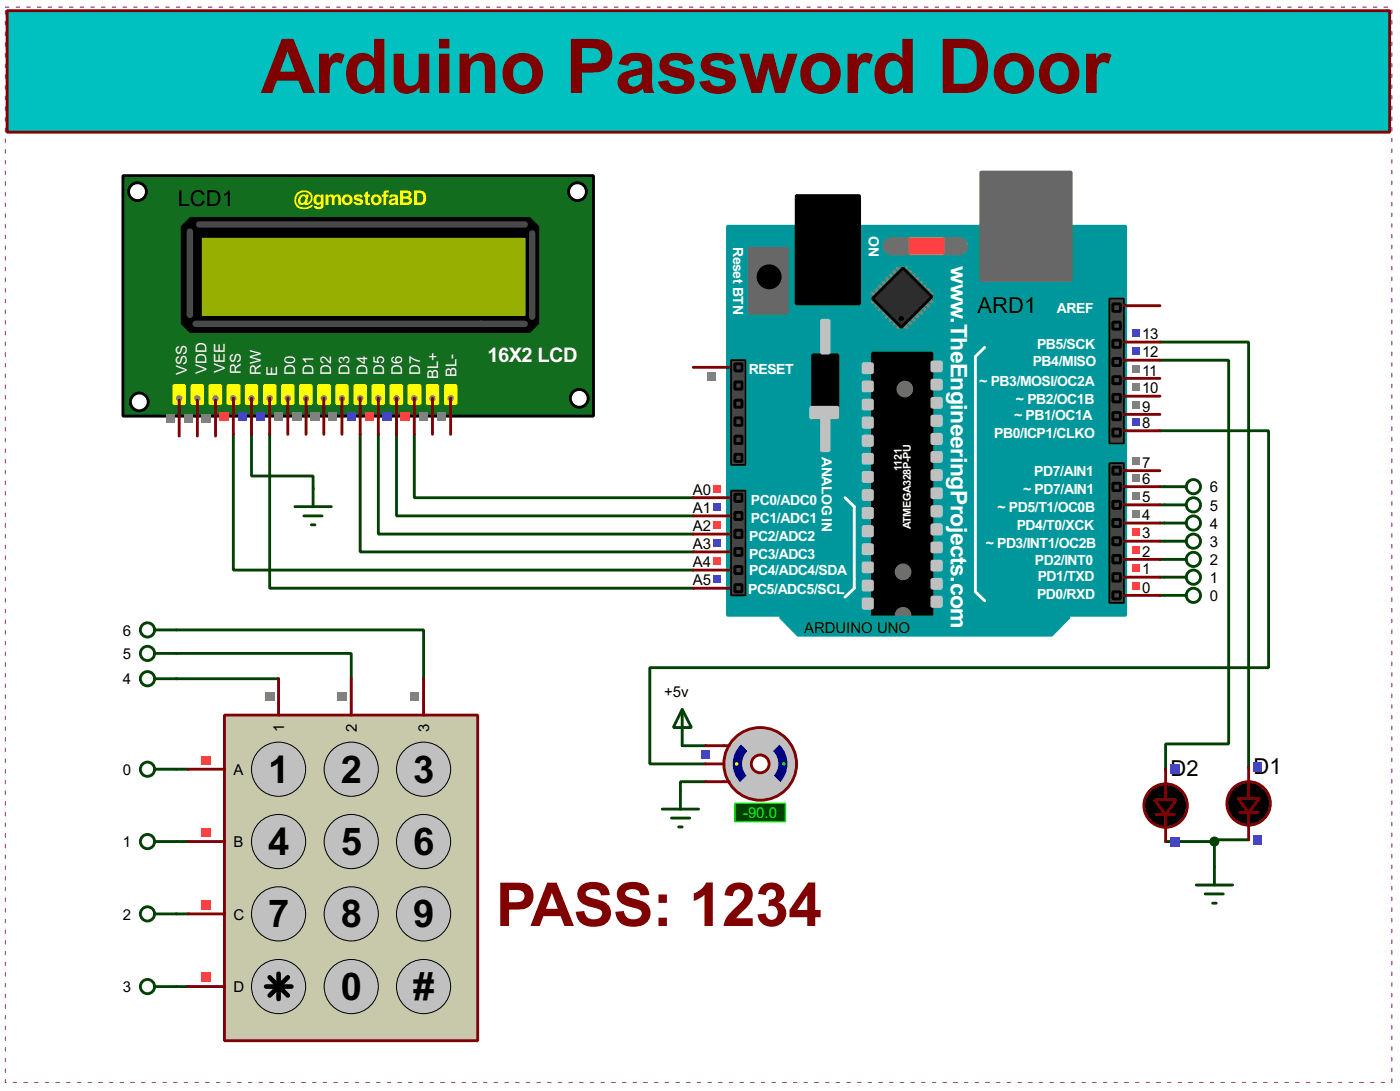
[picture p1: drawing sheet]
<svg xmlns="http://www.w3.org/2000/svg" width="196mm" height="153mm" viewBox="0 0 196 153" stroke-linecap="round" stroke-linejoin="round" font-family="sans-serif">
<g fill="none" stroke="#004000" stroke-width=".4">
<path d="M162.8 48h12.5v59.7M162.8 50.6h9.7v53.8h-8.9v3.6M32.8 61v19h64.5M35.3 61v5.8h8.7v1.8M37.9 61v21.6h59.4M50.6 61v16.5h46.7M53.1 61v14h44.2M55.7 61v11.4h41.6M58.2 61v8.9h39.1M162.8 60.5h15.3v33.2h-86.9v13.5h7.9M162.8 78.5h.7M162.8 76h.7"/>
<path d="M162.8 73.4h.7M162.8 70.9h.7M162.8 68.3h.7M24.8 91.7h24.5v3.6M24.8 88.4h34.7v6.9M24.8 95.3h14.3M162.8 83.6h.7M162.8 81h.7M24.8 108h1.6M24.8 118.1h1.6M95.8 104.7h3.3M99.1 109.7h-3.6v1.3"/>
<path d="M163.6 118.1h6.9M170.5 118.1v3.6M175.3 117.9h-4.8v.2M24.8 128.3h1.6M24.8 138.5h1.6"/>
</g>
<path d="M102.1 31.8h55.9v54.6h-55.9z" fill="#00979c" stroke="#00979c" stroke-width=".4"/>
<g fill="#686767" stroke="#686767" stroke-width=".4">
<path d="M137.7 24.2h12.7v15.2h-12.7z"/>
<path d="M105.2 34.8h5.3v9.2h-5.3z"/>
</g>
<path d="M111.8 27.5h8.9v15.2h-8.9zM114.1 49.8h3.5v8.9h-3.5zM122.5 49.6h8.3v36.8h-8.3z" fill="#000" stroke="#000" stroke-width=".4"/>
<path d="M138.2 48.8l-1.3 1.3v33l1.3 1.2M118.6 69.9l1.3 1.2v11.5l-1.3 1.2" fill="none" stroke="#fff" stroke-width=".4"/>
<g fill="#c0c0c0" stroke="#c0c0c0" stroke-width=".4">
<path d="M130.8 50.8h1.3v1.3h-1.3z"/>
<path d="M130.8 53.4h1.3v1.2h-1.3z"/>
<path d="M130.8 55.9h1.3v1.3h-1.3z"/>
<path d="M130.8 58.4h1.3v1.3h-1.3z"/>
<path d="M130.8 61h1.3v1.3h-1.3z"/>
<path d="M130.8 63.5h1.3v1.3h-1.3z"/>
<path d="M130.8 66.1h1.3v1.2h-1.3z"/>
<path d="M130.8 68.6h1.3v1.3h-1.3z"/>
<path d="M130.8 71.1h1.3v1.3h-1.3z"/>
<path d="M130.8 73.7h1.3v1.3h-1.3z"/>
<path d="M130.8 76.2h1.3v1.3h-1.3z"/>
<path d="M130.8 78.8h1.3v1.2h-1.3z"/>
<path d="M130.8 81.3h1.3v1.3h-1.3z"/>
<path d="M130.8 83.8h1.3v1.3h-1.3z"/>
<path d="M121.2 51.1h1.3v1.2h-1.3z"/>
<path d="M121.2 53.6h1.3v1.3h-1.3z"/>
<path d="M121.2 56.2h1.3v1.2h-1.3z"/>
<path d="M121.2 58.7h1.3v1.3h-1.3z"/>
<path d="M121.2 61.2h1.3v1.3h-1.3z"/>
<path d="M121.2 63.8h1.3v1.2h-1.3z"/>
<path d="M121.2 66.3h1.3v1.3h-1.3z"/>
<path d="M121.2 68.9h1.3v1.2h-1.3z"/>
<path d="M121.2 71.4h1.3v1.3h-1.3z"/>
<path d="M121.2 73.9h1.3v1.3h-1.3z"/>
<path d="M121.2 76.5h1.3v1.2h-1.3z"/>
<path d="M121.2 79h1.3v1.3h-1.3z"/>
<path d="M121.2 81.6h1.3v1.2h-1.3z"/>
<path d="M121.2 84.1h1.3v1.3h-1.3z"/>
<path d="M113.8 57.2h3.8v1.5h-3.8z"/>
<path d="M115.3 45h1.1v4.6h-1.1z"/>
<path d="M115.3 58.7h1.1v4.6h-1.1z"/>
</g>
<circle cx="107.9" cy="38.9" r="1.55" fill="#000" stroke="#000" stroke-width=".4"/>
<path d="M125.2 34.6h9.4" fill="none" stroke="#757575" stroke-width="2.6"/>
<path d="M127.8 33.5h4.6v2.1h-4.6z" fill="#ff8000" stroke="#ff8000" stroke-width=".4"/>
<g fill="none" stroke="#808080" stroke-width=".45">
<path d="M124 39.6l.5 .6M124.5 39.1l.5 .5M125 38.6l.5 .5M125.5 38.1l.5 .5M126 37.6l.5 .5M127.3 37.6l-.5 .5M127.8 38.1l-.5 .5M128.3 38.6l-.5 .5M128.8 39.1l-.5 .5M129.3 39.6l-.5 .6M122.5 41.2l.5 .5M123 40.7l.5 .5"/>
<path d="M123 41.9l-.5 .5M123.5 40.2l.5 .5M123.5 42.4l-.5 .5M124 42.9l-.5 .6M124.5 43.5l-.5 .5M125 44l-.5 .5M125.5 44.5l-.5 .5M126 45l-.5 .5M126.5 45.5l-.5 .5M126.8 45.5l.5 .5M127.3 45l.5 .5M127.8 44.5l.5 .5"/>
<path d="M128.3 44l.5 .5M128.8 43.5l.5 .5M129.3 42.9l.5 .6M129.8 42.4l.5 .5M129.8 40.2l-.5 .5M130.3 41.9l.5 .5M130.3 40.7l-.5 .5M130.8 41.2l-.5 .5"/>
</g>
<path d="M122.5 41.9l4.3-4.3 4 4.1-4.3 4.3z" fill-rule="evenodd" fill="#2c2c2c" stroke="#000" stroke-width=".4"/>
<circle cx="126.5" cy="44.7" r=".3" fill="#000" stroke="#000" stroke-width=".14"/>
<path d="M155.7 41.9h2.1v20.4h-2.1z" fill="#464646" stroke="#000" stroke-width=".25"/>
<circle cx="126.7" cy="80.3" r="1.1" fill="#757575" stroke="#757575" stroke-width=".14"/>
<g fill="#464646" stroke="#000" stroke-width=".4">
<path d="M156.2 42.7h1.1v1h-1.1z"/>
<path d="M156.2 47.8h1.1v1h-1.1z"/>
<path d="M156.2 50.3h1.1v1h-1.1z"/>
<path d="M156.2 52.9h1.1v1h-1.1z"/>
<path d="M156.2 55.4h1.1v1h-1.1z"/>
<path d="M156.2 57.9h1.1v1h-1.1z"/>
<path d="M156.2 45.2h1.1v1h-1.1z"/>
<path d="M156.2 60.2h1.1v1h-1.1z"/>
</g>
<g fill="#757575" stroke="#757575" stroke-width=".14">
<circle cx="127" cy="54.6" r="1.1"/>
<circle cx="126.7" cy="86.4" r="1.1"/>
</g>
<path d="M109.5 86.6h40.6l-2.5 2.6h-35.6z" fill-rule="evenodd" fill="#00979c" stroke="#00979c" stroke-width=".4"/>
<g fill="#464646" stroke="#000" stroke-width=".25">
<path d="M102.6 50.6h2.1v14.7h-2.1z"/>
<path d="M155.7 65h2.1v19.6h-2.1z"/>
<path d="M102.6 68.9h2.1v14.7h-2.1z"/>
</g>
<g fill="#464646" stroke="#000" stroke-width=".4">
<path d="M103.2 53.6h1v1h-1z"/>
<path d="M103.2 58.7h1v1h-1z"/>
<path d="M103.2 63.8h1v1h-1z"/>
<path d="M103.2 61.2h1v1.1h-1z"/>
<path d="M103.2 56.2h1v1h-1z"/>
<path d="M103.2 51.1h1v1h-1z"/>
<path d="M156.2 65.6h1.1v1h-1.1z"/>
<path d="M156.2 67.8h1.1v1.1h-1.1z"/>
<path d="M156.2 70.4h1.1v1h-1.1z"/>
<path d="M156.2 72.9h1.1v1h-1.1z"/>
<path d="M156.2 75.5h1.1v1h-1.1z"/>
<path d="M156.2 78h1.1v1h-1.1z"/>
<path d="M156.2 80.5h1.1v1.1h-1.1z"/>
<path d="M156.2 83.1h1.1v1h-1.1z"/>
<path d="M103.2 69.4h1v1h-1z"/>
<path d="M103.2 71.9h1v1h-1z"/>
<path d="M103.2 74.4h1v1.1h-1z"/>
<path d="M103.2 77h1v1h-1z"/>
<path d="M103.2 79.5h1v1h-1z"/>
<path d="M103.2 82.1h1v1h-1z"/>
</g>
<g fill="none" stroke="#800000" stroke-width=".4">
<path d="M97.3 51.6h5.1M157.8 58.2h5M157.8 55.6h5M157.8 53.1h5M157.8 50.6h5M157.8 48h5M157.8 42.9h5M97.3 77.5h5.1M97.3 75h5.1M97.3 72.4h5.1M97.3 69.9h5.1M157.8 78.5h5"/>
<path d="M157.8 76h5M157.8 73.4h5M157.8 70.9h5M157.8 68.3h5M157.8 66.1h5M157.8 60.5h5M97.3 82.6h5.1M97.3 80h5.1M157.8 83.6h5M157.8 81h5"/>
</g>
<g fill="#ff4040">
<path d="M158.9 81.8h1v1h-1z"/>
<path d="M158.9 79.3h1v1h-1z"/>
<path d="M158.9 76.7h1v1h-1z"/>
<path d="M158.9 74.2h1v1h-1z"/>
</g>
<g fill="#808080">
<path d="M158.9 71.6h1v1.1h-1z"/>
<path d="M158.9 69.1h1v1h-1z"/>
<path d="M158.9 66.6h1v1h-1z"/>
<path d="M158.9 64.3h1v1h-1z"/>
</g>
<path d="M158.9 58.7h1v1h-1z" fill="#4040ff"/>
<g fill="#808080">
<path d="M158.9 56.4h1v1h-1z"/>
<path d="M158.9 53.9h1v1h-1z"/>
<path d="M158.9 51.3h1v1h-1z"/>
</g>
<g fill="#4040ff">
<path d="M158.9 48.8h1v1h-1z"/>
<path d="M158.9 46.2h1v1.1h-1z"/>
<path d="M100.2 80.8h1v1h-1z"/>
</g>
<path d="M100.2 78.3h1v1h-1z" fill="#ff4040"/>
<path d="M100.2 75.7h1v1h-1z" fill="#4040ff"/>
<path d="M100.2 73.2h1v1h-1z" fill="#ff4040"/>
<path d="M100.2 70.6h1v1h-1z" fill="#4040ff"/>
<path d="M100.2 68.1h1v1h-1z" fill="#ff4040"/>
<path d="M99.2 52.2h1.3v1.3h-1.3z" fill="#808080"/>
<path d="M31.5 100.4h35.6v45.7h-35.6z" fill="#c8c8aa" stroke="#800000" stroke-width=".4"/>
<g fill="#c0c0c0" stroke="#000" stroke-width=".14">
<circle cx="39.1" cy="108" r="3.8"/>
<circle cx="49.3" cy="108" r="3.8"/>
<circle cx="59.4" cy="108" r="3.8"/>
<circle cx="39.1" cy="118.1" r="3.8"/>
<circle cx="49.3" cy="118.1" r="3.8"/>
<circle cx="59.4" cy="118.1" r="3.8"/>
<circle cx="39.1" cy="128.3" r="3.8"/>
<circle cx="49.3" cy="128.3" r="3.8"/>
<circle cx="59.4" cy="128.3" r="3.8"/>
<circle cx="39.1" cy="138.5" r="3.8"/>
<circle cx="49.3" cy="138.5" r="3.8"/>
<circle cx="59.4" cy="138.5" r="3.8"/>
</g>
<path d="M37.4 138.5h3.5M37.9 137.2l2.5 2.5M39.1 136.7v3.5M40.4 137.2l-2.5 2.5" fill="none" stroke="#000" stroke-width=".65"/>
<path d="M39.1 95.3v5.1M49.3 95.3v5.1M59.5 95.3v5.1M26.4 108h5.1M26.4 118.1h5.1M26.4 128.3h5.1M26.4 138.5h5.1" fill="none" stroke="#800000" stroke-width=".4"/>
<g fill="#808080">
<path d="M37.2 97.2h1.3v1.2h-1.3z"/>
<path d="M47.4 97.2h1.3v1.2h-1.3z"/>
<path d="M57.6 97.2h1.2v1.2h-1.2z"/>
</g>
<g fill="#ff4040">
<path d="M28.3 106.1h1.3v1.2h-1.3z"/>
<path d="M28.3 116.2h1.3v1.3h-1.3z"/>
<path d="M28.3 126.4h1.3v1.3h-1.3z"/>
<path d="M28.3 136.5h1.3v1.3h-1.3z"/>
</g>
<circle cx="106.7" cy="107.2" r="5.1" fill="#c0c0c0" stroke="#800000" stroke-width=".4"/>
<circle cx="106.7" cy="107.2" r="1.25" fill="#feffff" stroke="#800000" stroke-width=".4"/>
<path d="M101.6 104.7h.8M101.6 109.7h.8" fill="none" stroke="#800000" stroke-width=".4"/>
<path d="M104 104.5a3.7 3.7 0 0 1 5.4 0l-.9 .9a2.54 2.54 0 0 0-3.6 0z" fill-rule="evenodd" fill="#c0c0c0" stroke="#c0c0c0" stroke-width=".4"/>
<g fill="#000080">
<path d="M108.5 105.4l.9-.9a3.8 3.8 0 0 1 0 5.4l-.9-.9a2.54 2.54 0 0 0 0-3.6z" fill-rule="evenodd"/>
<path d="M104 104.5l.9 .9a2.53 2.53 0 0 0 0 3.6l-.9 .9a3.7 3.7 0 0 1 0-5.4z" fill-rule="evenodd"/>
</g>
<path d="M104 109.9l.9-.9a2.53 2.53 0 0 0 3.6 0l.9 .9a3.8 3.8 0 0 1-5.4 0z" fill-rule="evenodd" fill="#c0c0c0" stroke="#c0c0c0" stroke-width=".4"/>
<circle cx="103.4" cy="107.2" r=".25" fill="#ff0"/>
<circle cx="110" cy="107.2" r=".25" fill="#0f0"/>
<path d="M103.2 112.8h7.1v2.5h-7.1z" fill="#004000" stroke="#0f0" stroke-width=".2"/>
<path d="M99.1 107.2h2.5M99.1 104.7h2.5M99.1 109.7h2.5" fill="none" stroke="#800000" stroke-width=".4"/>
<path d="M98.5 105.3h1.2v1.3h-1.2z" fill="#4040ff"/>
<g fill="#000" stroke="#800000" stroke-width=".4">
<path d="M173.8 112h3l-1.5 2.1z"/>
<circle cx="175.2" cy="112.8" r="3.1"/>
</g>
<path d="M174 114.1h2.6M175.3 107.7v4.3M175.3 114.1v3.8" fill="none" stroke="#800000" stroke-width=".4"/>
<g fill="#4040ff">
<path d="M175.9 107.1h1.3v1.3h-1.3z"/>
<path d="M175.9 117.2h1.3v1.3h-1.3z"/>
</g>
<g fill="#000" stroke="#800000" stroke-width=".4">
<path d="M162.1 112.3h3l-1.5 2z"/>
<circle cx="163.6" cy="113.1" r="3.1"/>
</g>
<path d="M162.3 114.3h2.6M163.6 108v4.3M163.6 114.3v3.8" fill="none" stroke="#800000" stroke-width=".4"/>
<g fill="#4040ff">
<path d="M164.2 107.3h1.3v1.3h-1.3z"/>
<path d="M164.2 117.5h1.3v1.3h-1.3z"/>
</g>
<g fill="none" stroke="#004000" stroke-width=".4">
<path d="M163.5 78.5h3M163.5 76h3M163.5 73.4h3M163.5 70.9h3M163.5 68.3h3M21.7 95.3h3.1M21.7 91.7h3.1M21.7 88.4h3.1M95.8 99.6l1.3 2.5h-2.6zM95.8 99.6v5.1M163.5 83.6h3M163.5 81h3"/>
<path d="M21.7 108h3.1M21.7 118.1h3.1M93 113.6h5.1M94.3 114.8h2.5M95.3 116.1h.5M95.5 111v2.6M21.7 128.3h3.1M21.7 138.5h3.1M167.9 124.2h5.1M169.2 125.5h2.5M170.2 126.8h.5M170.5 121.7v2.5"/>
<circle cx="167.5" cy="68.3" r="1"/>
<circle cx="167.5" cy="78.5" r="1"/>
<circle cx="167.5" cy="70.9" r="1"/>
<circle cx="167.5" cy="76" r="1"/>
<circle cx="167.5" cy="73.4" r="1"/>
<circle cx="20.7" cy="95.3" r="1"/>
<circle cx="20.7" cy="88.4" r="1"/>
<circle cx="20.7" cy="91.7" r="1"/>
<circle cx="167.5" cy="83.6" r="1"/>
<circle cx="167.5" cy="81" r="1"/>
<circle cx="20.7" cy="118.1" r="1"/>
<circle cx="20.7" cy="108" r="1"/>
<circle cx="20.7" cy="138.5" r="1"/>
<circle cx="20.7" cy="128.3" r="1"/>
</g>
<circle cx="170.4" cy="118.1" r=".5" fill="#004000" stroke="#004000" stroke-width=".4"/>
<path d="M17.3 24.7h66v33.7h-66z" fill="#126d1e" stroke="#000" stroke-width=".4"/>
<path d="M24.4 54.1h1.5v2.6h-1.5z" fill-rule="evenodd" fill="#ff0" stroke="#ff0" stroke-width=".4"/>
<circle cx="25.2" cy="55.9" r=".25" fill="#494949" stroke="#808080" stroke-width=".4"/>
<path d="M27 54.1h1.5v2.6h-1.5z" fill-rule="evenodd" fill="#ff0" stroke="#ff0" stroke-width=".4"/>
<circle cx="27.7" cy="55.9" r=".25" fill="#494949" stroke="#808080" stroke-width=".4"/>
<path d="M29.5 54.1h1.5v2.6h-1.5z" fill-rule="evenodd" fill="#ff0" stroke="#ff0" stroke-width=".4"/>
<circle cx="30.3" cy="55.9" r=".25" fill="#494949" stroke="#808080" stroke-width=".4"/>
<path d="M32 54.1h1.6v2.6h-1.6z" fill-rule="evenodd" fill="#ff0" stroke="#ff0" stroke-width=".4"/>
<circle cx="32.8" cy="55.9" r=".25" fill="#494949" stroke="#808080" stroke-width=".4"/>
<path d="M34.6 54.1h1.5v2.6h-1.5z" fill-rule="evenodd" fill="#ff0" stroke="#ff0" stroke-width=".4"/>
<circle cx="35.3" cy="55.9" r=".25" fill="#494949" stroke="#808080" stroke-width=".4"/>
<path d="M37.1 54.1h1.5v2.6h-1.5z" fill-rule="evenodd" fill="#ff0" stroke="#ff0" stroke-width=".4"/>
<circle cx="37.9" cy="55.9" r=".25" fill="#494949" stroke="#808080" stroke-width=".4"/>
<path d="M39.7 54.1h1.5v2.6h-1.5z" fill-rule="evenodd" fill="#ff0" stroke="#ff0" stroke-width=".4"/>
<circle cx="40.4" cy="55.9" r=".25" fill="#494949" stroke="#808080" stroke-width=".4"/>
<path d="M42.2 54.1h1.5v2.6h-1.5z" fill-rule="evenodd" fill="#ff0" stroke="#ff0" stroke-width=".4"/>
<circle cx="43" cy="55.9" r=".25" fill="#494949" stroke="#808080" stroke-width=".4"/>
<path d="M44.7 54.1h1.6v2.6h-1.6z" fill-rule="evenodd" fill="#ff0" stroke="#ff0" stroke-width=".4"/>
<circle cx="45.5" cy="55.9" r=".25" fill="#494949" stroke="#808080" stroke-width=".4"/>
<path d="M47.3 54.1h1.5v2.6h-1.5z" fill-rule="evenodd" fill="#ff0" stroke="#ff0" stroke-width=".4"/>
<circle cx="48" cy="55.9" r=".25" fill="#494949" stroke="#808080" stroke-width=".4"/>
<path d="M49.8 54.1h1.5v2.6h-1.5z" fill-rule="evenodd" fill="#ff0" stroke="#ff0" stroke-width=".4"/>
<circle cx="50.6" cy="55.9" r=".25" fill="#494949" stroke="#808080" stroke-width=".4"/>
<path d="M52.4 54.1h1.5v2.6h-1.5z" fill-rule="evenodd" fill="#ff0" stroke="#ff0" stroke-width=".4"/>
<circle cx="53.1" cy="55.9" r=".25" fill="#494949" stroke="#808080" stroke-width=".4"/>
<path d="M54.9 54.1h1.5v2.6h-1.5z" fill-rule="evenodd" fill="#ff0" stroke="#ff0" stroke-width=".4"/>
<circle cx="55.7" cy="55.9" r=".25" fill="#494949" stroke="#808080" stroke-width=".4"/>
<path d="M57.4 54.1h1.6v2.6h-1.6z" fill-rule="evenodd" fill="#ff0" stroke="#ff0" stroke-width=".4"/>
<circle cx="58.2" cy="55.9" r=".25" fill="#494949" stroke="#808080" stroke-width=".4"/>
<g fill="#fff" stroke="#000" stroke-width=".4">
<circle cx="19.3" cy="26.9" r="1.25"/>
<circle cx="81" cy="26.9" r="1.25"/>
<circle cx="81.3" cy="55.9" r="1.25"/>
<circle cx="19.5" cy="56.4" r="1.25"/>
</g>
<g fill="#000" stroke="#000" stroke-width=".4">
<circle cx="53.6" cy="40.2" r="3.8"/>
<circle cx="70.1" cy="40.2" r="3.8"/>
</g>
<g fill="none" stroke="#000" stroke-width=".4">
<path d="M33.3 38.9h16.5M51.1 31.3v6.3M62.5 38.9h5.1M67.6 31.3v6.3M27 41.4h24.1M30.8 40.2h19M33.3 42.7h17.8M52.4 42.7l-2.6 2.5M53.6 44v2.5M54.9 44v2.5M56.2 42.7v3.8M57.4 42.7h10.2"/>
<path d="M58.7 41.4h8.9M60 40.2h6.3M70.1 44v2.5M71.4 44v2.5M72.7 42.7v3.8"/>
</g>
<g fill="#494949" stroke="#808080" stroke-width=".4">
<circle cx="57.4" cy="42.7" r=".25"/>
<circle cx="58.7" cy="41.4" r=".25"/>
<circle cx="61.2" cy="40.2" r=".25"/>
<circle cx="62.5" cy="38.9" r=".25"/>
<circle cx="67.6" cy="31.3" r=".25"/>
<circle cx="33.3" cy="38.9" r=".25"/>
<circle cx="30.8" cy="40.2" r=".25"/>
<circle cx="27" cy="41.4" r=".25"/>
<circle cx="33.3" cy="42.7" r=".25"/>
<circle cx="49.8" cy="45.2" r=".25"/>
</g>
<path d="M26.7 31.8h47.7v13.7h-47.7z" fill="#656330" stroke="#000" stroke-width="2.6"/>
<path d="M28 31.5h45.7M74.7 32.8v11.7" fill="none" stroke="#494949" stroke-width=".9"/>
<path d="M28 33h45.7v11.2h-45.7z" fill="#324600" stroke="#000" stroke-width=".25"/>
<circle cx="67.6" cy="45.5" r=".25" fill="#494949" stroke="#808080" stroke-width=".4"/>
<path d="M26.7 32.5v11.7M27.5 45.5h46.2" fill="none" stroke="#494949" stroke-width=".9"/>
<path d="M60 54.1h1.5v2.6h-1.5z" fill-rule="evenodd" fill="#ff0" stroke="#ff0" stroke-width=".4"/>
<circle cx="60.7" cy="55.9" r=".25" fill="#494949" stroke="#808080" stroke-width=".4"/>
<path d="M62.5 54.1h1.5v2.6h-1.5z" fill-rule="evenodd" fill="#ff0" stroke="#ff0" stroke-width=".4"/>
<circle cx="63.3" cy="55.9" r=".25" fill="#494949" stroke="#808080" stroke-width=".4"/>
<path d="M28.2 33.3h45.7v11.2h-45.7z" fill="#96af00" stroke="#000" stroke-width=".25"/>
<g fill="none" stroke="#800000" stroke-width=".4">
<path d="M25.2 56.2v5M27.7 56.2v5M30.3 56.2v5M32.8 55.9v5.1M35.3 55.9v5.1M37.9 55.9v5.1M40.4 55.9v5.1M43 55.9v5.1M45.5 55.9v5.1M48 55.9v5.1M50.6 55.9v5.1M53.1 55.9v5.1"/>
<path d="M55.7 55.9v5.1M58.2 55.9v5.1M60.7 55.9v5.1M63.3 55.9v5.1"/>
</g>
<path d="M56.3 57.8h1.3v1.3h-1.3z" fill="#ff4040"/>
<path d="M53.7 57.8h1.3v1.3h-1.3z" fill="#4040ff"/>
<path d="M51.2 57.8h1.3v1.3h-1.3z" fill="#ff4040"/>
<path d="M48.7 57.8h1.2v1.3h-1.2z" fill="#4040ff"/>
<g fill="#808080">
<path d="M46.1 57.8h1.3v1.3h-1.3z"/>
<path d="M43.6 57.8h1.3v1.3h-1.3z"/>
<path d="M41 57.8h1.3v1.3h-1.3z"/>
<path d="M38.5 57.8h1.3v1.3h-1.3z"/>
</g>
<g fill="#4040ff">
<path d="M36 57.8h1.2v1.3h-1.2z"/>
<path d="M33.4 57.8h1.3v1.3h-1.3z"/>
</g>
<path d="M30.9 57.8h1.3v1.3h-1.3z" fill="#ff4040"/>
<g fill="#808080">
<path d="M23.3 58.1h1.2v1.2h-1.2z"/>
<path d="M25.8 58.1h1.3v1.2h-1.3z"/>
<path d="M28.3 58.1h1.3v1.2h-1.3z"/>
<path d="M61.4 57.8h1.2v1.3h-1.2z"/>
<path d="M58.8 57.8h1.3v1.3h-1.3z"/>
</g>
<path d="M41.4 71.1h5.1M42.7 72.4h2.5M43.7 73.7h.5M44 68.6v2.5" fill="none" stroke="#004000" stroke-width=".4"/>
<path d="M.8 1h194.6v150.9h-194.6z" fill="none" stroke="#fff" stroke-width=".14"/>
<path d="M.8 1h194.6v150.9h-194.6z" fill="none" stroke="#800080" stroke-width=".14" stroke-dasharray=".5 1"/>
<path d="M1 1.5h194.1v17.1h-194.1z" fill="#00c0c0" stroke="#800000" stroke-width=".4"/>
<text font-size="11.9" fill="#800000" x="36.6" y="13.1">Arduino Password Door</text>
<text font-size="9.5" fill="#800000" x="69.6" y="130">PASS: 1234</text>
<g font-size="6">
<text x="37.7" y="109.9">1</text>
<text x="47.9" y="109.9">2</text>
<text x="58" y="109.9">3</text>
<text x="37.7" y="120">4</text>
<text x="47.9" y="120">5</text>
<text x="58" y="120">6</text>
<text x="37.7" y="130.2">7</text>
<text x="47.9" y="130.2">8</text>
<text x="58" y="130.2">9</text>
<text x="47.9" y="140.4">0</text>
<text x="58" y="140.4">#</text>
</g>
<g font-size="3.6" fill="#fff">
<text x="133.5" y="37.4" transform="rotate(90 133.5 37.4)">w</text>
<text x="133.5" y="44.6" transform="rotate(90 133.5 44.6)">.TheEngineeringProjects.com</text>
</g>
<g font-size="3.5">
<text x="25" y="28.9">LCD1</text>
<text x="137.2" y="43.9">ARD1</text>
<text x="164.3" y="108.9">D2</text>
<text x="176" y="108.6">D1</text>
</g>
<text font-size="3.2" fill="#ff0" x="41.3" y="28.7">@gmostofaBD</text>
<text font-size="3.2" fill="#fff" x="68.4" y="50.8">16X2 LCD</text>
<g font-size="2.4">
<text x="160.3" y="47.6">13</text>
<text x="160.3" y="52.7">11</text>
<text x="160.3" y="50.1">12</text>
<text x="160.3" y="57.8">9</text>
<text x="160.3" y="55.2">10</text>
<text x="160.3" y="65.7">7</text>
<text x="160.3" y="60">8</text>
<text x="97.3" y="69.5">A0</text>
<text x="160.3" y="70.5">5</text>
<text x="160.3" y="67.9">6</text>
<text x="169.8" y="71.7">5</text>
<text x="169.8" y="69.1">6</text>
<text x="97.3" y="77.1">A3</text>
<text x="97.3" y="74.6">A2</text>
<text x="97.3" y="72">A1</text>
<text x="160.3" y="75.6">3</text>
<text x="160.3" y="73">4</text>
<text x="169.8" y="76.8">3</text>
<text x="169.8" y="74.2">4</text>
<text x="97.3" y="82.2">A5</text>
<text x="97.3" y="79.6">A4</text>
<text x="160.3" y="83.2">0</text>
<text x="160.3" y="80.6">1</text>
<text x="160.3" y="78.1">2</text>
<text x="169.8" y="81.8">1</text>
<text x="169.8" y="79.3">2</text>
<text x="17.3" y="89.2">6</text>
<text x="112.9" y="88.8">ARDUINO UNO</text>
<text x="169.8" y="84.4">0</text>
<text x="17.3" y="92.5">5</text>
<text x="17.3" y="96.1">4</text>
<text x="93.2" y="97.8">+5v</text>
<text x="39.9" y="102.7" transform="rotate(-90 39.9 102.7)">1</text>
<text x="50.1" y="102.7" transform="rotate(-90 50.1 102.7)">2</text>
<text x="60.3" y="102.8" transform="rotate(-90 60.3 102.8)">3</text>
<text x="17.3" y="108.8">0</text>
<text x="32.8" y="108.8">A</text>
<text x="17.3" y="118.9">1</text>
<text x="32.8" y="118.9">B</text>
<text x="17.3" y="129.1">2</text>
<text x="32.8" y="129.1">C</text>
<text x="17.3" y="139.3">3</text>
<text x="32.8" y="139.3">D</text>
</g>
<g font-size="2.4" fill="#fff">
<text x="26.2" y="52.7" transform="rotate(-90 26.2 52.7)">VSS</text>
<text x="29" y="52.5" transform="rotate(-90 29 52.5)">VDD</text>
<text x="31.6" y="52.4" transform="rotate(-90 31.6 52.4)">VEE</text>
<text x="33.8" y="52.5" transform="rotate(-90 33.8 52.5)">RS</text>
<text x="36.6" y="52.6" transform="rotate(-90 36.6 52.6)">RW</text>
<text x="38.9" y="52.7" transform="rotate(-90 38.9 52.7)">E</text>
<text x="41.5" y="52.6" transform="rotate(-90 41.5 52.6)">D0</text>
<text x="44" y="52.6" transform="rotate(-90 44 52.6)">D1</text>
<text x="46.5" y="52.6" transform="rotate(-90 46.5 52.6)">D2</text>
<text x="49.1" y="52.6" transform="rotate(-90 49.1 52.6)">D3</text>
<text x="51.6" y="52.6" transform="rotate(-90 51.6 52.6)">D4</text>
<text x="53.9" y="52.6" transform="rotate(-90 53.9 52.6)">D5</text>
<text x="56.5" y="52.6" transform="rotate(-90 56.5 52.6)">D6</text>
<text x="59" y="52.6" transform="rotate(-90 59 52.6)">D7</text>
<text x="61.5" y="53.2" transform="rotate(-90 61.5 53.2)">BL+</text>
<text x="64" y="52.9" transform="rotate(-90 64 52.9)">BL-</text>
</g>
<text font-size="2.4" fill="#0f0" x="104.3" y="114.9">-90.0</text>
<g font-size="2.2" fill="#fff">
<text x="102.9" y="34.6" transform="rotate(90 102.9 34.6)">Reset BTN</text>
<text x="122" y="33.2" transform="rotate(90 122 33.2)">ON</text>
<text x="148.4" y="43.9">AREF</text>
<text x="105.1" y="52.6">RESET</text>
<text x="145" y="51.3">PB4/MISO</text>
<text x="145.6" y="49">PB5/SCK</text>
<text x="137.5" y="54.1">~ PB3/MOSI/OC2A</text>
<text x="142.4" y="58.9">~ PB1/OC1A</text>
<text x="142.6" y="56.7">~ PB2/OC1B</text>
<text x="115.4" y="64.2" transform="rotate(90 115.4 64.2)">ANALOG IN</text>
<text x="139.6" y="61.4">PB0/ICP1/CLKO</text>
<text x="105.4" y="70.9">PC0/ADC0</text>
<text x="140" y="71.9">~ PD5/T1/OC0B</text>
<text x="143.6" y="69.4">~ PD7/AIN1</text>
<text x="145.2" y="66.8">PD7/AIN1</text>
<text x="105.2" y="76">PC2/ADC2</text>
<text x="105.4" y="73.4">PC1/ADC1</text>
<text x="138.4" y="77">~ PD3/INT1/OC2B</text>
<text x="142.7" y="74.4">PD4/T0/XCK</text>
<text x="105" y="83.3">PC5/ADC5/SCL</text>
<text x="105.2" y="80.8">PC4/ADC4/SDA</text>
<text x="105.2" y="78.5">PC3/ADC3</text>
<text x="145.3" y="79.3">PD2/INT0</text>
<text x="145.7" y="81.5">PD1/TXD</text>
<text x="145.6" y="84.1">PD0/RXD</text>
</g>
<g font-size="1.7" fill="#fff">
<text x="126.6" y="66.1" transform="rotate(-90 126.6 66.1)">1121</text>
<text x="127.9" y="74.2" transform="rotate(-90 127.9 74.2)">ATMEGA328P-PU</text>
</g>
</svg>
